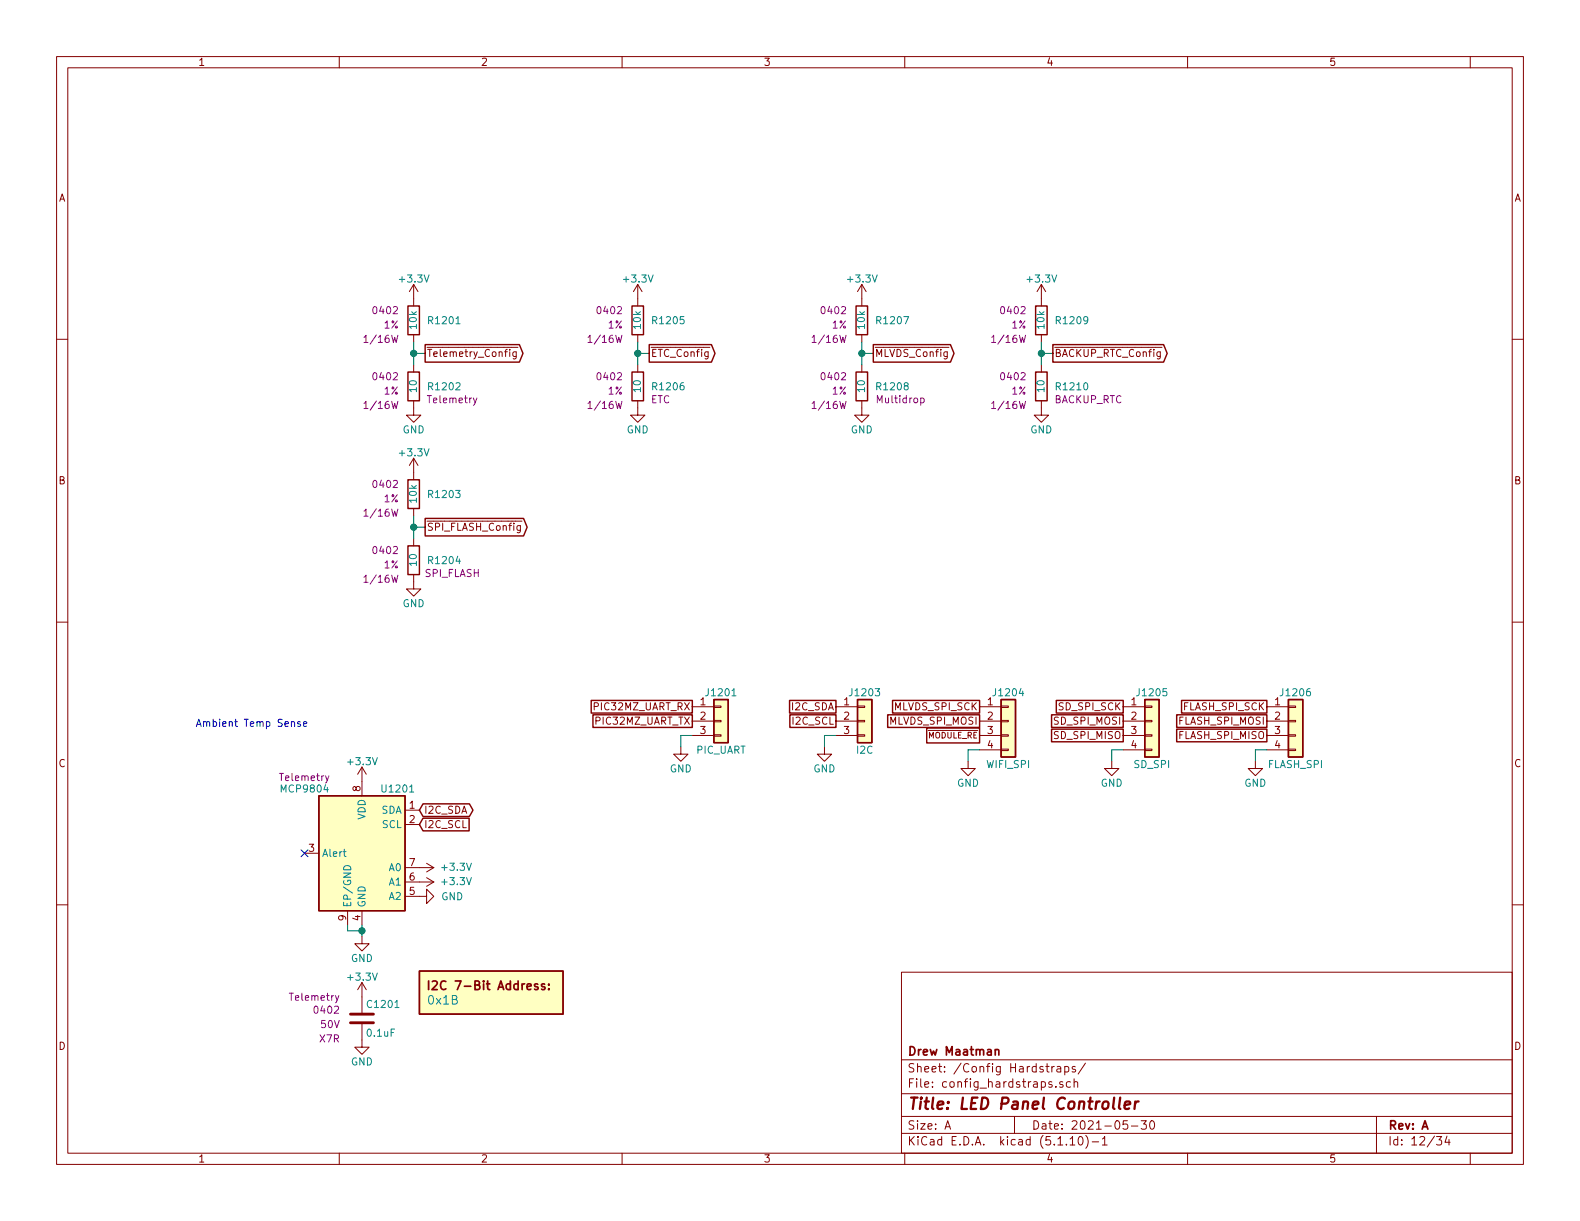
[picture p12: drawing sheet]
<svg xmlns="http://www.w3.org/2000/svg" width="279mm" height="216mm" viewBox="0 0 279 216" stroke-linecap="round" stroke-linejoin="round" font-family="sans-serif">
<g fill="none" stroke="#840000" stroke-width=".18">
<path d="M10 10h259.4v195.9h-259.4zM12 12h255.4v191.9h-255.4zM60 10v2M110 10v2M160 10v2M210 10v2M260 10v2M10 60h2M73.2 50.3v3.8M73.2 59.2v1.3M73.2 50.3l-.8 1.3M73.2 50.3l.7 1.3"/>
<path d="M112.8 50.3v3.8M112.8 59.2v1.3M112.8 50.3l-.8 1.3M112.8 50.3l.7 1.3M152.4 50.3v3.8M152.4 59.2v1.3M152.4 50.3l-.8 1.3M152.4 50.3l.8 1.3M184.1 50.3v3.8M184.1 59.2v1.3M184.1 50.3l-.7 1.3M184.1 50.3l.8 1.3"/>
<path d="M267.4 60h2M73.2 70.9v2.5h1.2l-1.2 1.3-1.3-1.3h1.3M73.2 64.5v1.3M89.8 61.4h1.8M90.1 61.8v.1M90.1 62.2v.8M91.3 62.2l-.1 1.1-.2 .2-.2-.1M91.3 62.3l-.4-.1-.2 .2 .1 .6h.5M112.8 70.9v2.5h1.2l-1.2 1.3-1.3-1.3h1.3M112.8 64.5v1.3M124.4 61.4h1.1M125.2 62.2v1.1l-.2 .2-.3-.1"/>
<path d="M125.2 62.3l-.3-.1-.3 .2 .1 .6h.5M152.4 70.9v2.5h1.3l-1.3 1.3-1.3-1.3h1.3M152.4 64.5v1.3M166.7 61.4h1.1M167.5 62.2v1.1l-.2 .2-.3-.1M167.5 62.3l-.3-.1-.3 .2 .1 .6h.5M184.1 70.9v2.5h1.3l-1.3 1.3-1.2-1.3h1.2M184.1 64.5v1.3M204.3 61.4h1.2M205.2 62.2l-.1 1.1-.1 .2-.4-.1M205.2 62.3l-.4-.1-.2 .2 .1 .6h.5M73.2 81v3.8"/>
<path d="M73.2 89.9v1.3M73.2 95.3v1.2M73.2 81l-.8 1.3M73.2 81l.7 1.3M91.2 92.2h1.1M92 92.9v1.1l-.2 .2-.3-.1M92 93l-.4-.1-.2 .3 .1 .5h.5M10 110h2M73.2 101.6v2.5h1.2l-1.2 1.3-1.3-1.3h1.3M267.4 110h2M64 135.6v5.1M64 135.6l.8 1.3"/>
<path d="M64 135.6l-.8 1.3M120.4 132.1v1.3h1.3l-1.3 1.2-1.3-1.2h1.3M122.4 125h3.8M122.4 127.5h3.8M122.4 130h3.8M126.2 129.9h1.3v.3h-1.3zM126.2 124.8h1.3v.3h-1.3zM126.2 127.4h1.3v.2h-1.3zM145.8 132.1v1.3h1.3l-1.3 1.2-1.3-1.2h1.3M147.8 125h3.8M147.8 127.5h3.8M147.8 130h3.8"/>
<path d="M151.6 129.9h1.3v.3h-1.3zM151.6 124.8h1.3v.3h-1.3zM151.6 127.4h1.3v.2h-1.3zM171.2 134.6v1.3h1.3l-1.3 1.3-1.3-1.3h1.3M173.2 125h3.8M173.2 127.5h3.8M173.2 130h3.8M173.2 132.6h3.8M177 132.5h1.3v.2h-1.3zM177 129.9h1.3v.3h-1.3zM177 124.8h1.3v.3h-1.3zM177 127.4h1.3v.2h-1.3z"/>
<path d="M196.6 134.6v1.3h1.3l-1.3 1.3-1.3-1.3h1.3M198.6 125h3.8M198.6 127.5h3.8M198.6 130h3.8M198.6 132.6h3.8M202.4 132.5h1.3v.2h-1.3zM202.4 129.9h1.3v.3h-1.3zM202.4 124.8h1.3v.3h-1.3zM202.4 127.4h1.3v.2h-1.3zM222 134.6v1.3h1.3l-1.3 1.3-1.3-1.3h1.3M224 125h3.8M224 127.5h3.8"/>
<path d="M224 130h3.8M224 132.6h3.8M227.8 132.5h1.3v.2h-1.3zM227.8 129.9h1.3v.3h-1.3zM227.8 124.8h1.3v.3h-1.3zM227.8 127.4h1.3v.2h-1.3zM10 160h2M53.8 150.9h2.6M71.6 158.5h3.8v1.3l1.3-1.3-1.3-1.3v1.3M71.6 156h5.1M71.6 153.4h5.1M71.6 143.3h2.6"/>
<path d="M71.6 145.8h2.6M75.4 155.2l1.3 .8M75.4 152.7l1.3 .7M76.7 156l-1.3 .7M76.7 153.4l-1.3 .8M267.4 160h2M61.5 161v2.6M64 165.6v1.3h-1.3l1.3 1.2 1.3-1.2h-1.3M64 161v2.6M64 173.7v5.4M64 173.7l-.8 1.3M64 173.7l.8 1.3"/>
<path d="M159.4 171.9h108v32h-108zM64 181.1v4.1h1.3l-1.3 1.2-1.3-1.2h1.3M159.4 197.4h108M159.4 193.4h108M159.4 187.4h108M167.1 199.7l.5-1.5 .5 1.5M167.2 199.2h.8M179.4 197.4v3M186 191.3h-.4l-.2 .2 .1 .2 .5 .1v.4h-.6M186 188.6v1M186.4 188.6l-.4 .2M186.7 192.1v.2"/>
<path d="M186.9 188.6h.6l.1 1M187.6 188.9l-.5 .1a.29 .29 0 0 0-.2 .3 .29 .29 0 0 0 .2 .3l.5-.1M187.9 191.3h-.3l-.2 .2 .1 .2 .4 .1v.4h-.5M188.3 188.6h.4l.3 .2v.6l-.3 .2-.4-.1M188.3 188.6v1.5M189.3 191.3h-.4l-.3 .2v.6l.3 .2 .4-.1M189.9 191.4l.2-.1h.4l.1 1M189.9 190.8v1.5M190.1 188.6h-.3l-.2 .2 .1 .2 .4 .1v.4h-.5M191.9 188l-1.2 1.9M199.4 198.2h-.7l-.1 .7 .2-.1h.5l.1 .2v.5l-.2 .2-.6-.2M200.1 199.1h1.1"/>
<path d="M201.8 198.2h.9l-.5 .6 .5 .1v.6l-.3 .2-.6-.2M203.5 198.2h.2a.8 .8 0 0 1 .5 .7 .8 .8 0 0 1-.5 .8 1 1 0 0 1-.2-1.5zM243.4 197.4v6.5M60 203.9v2M110 203.9v2M159.4 200.4h108M160 203.9v2M189.2 201.4l.5-.4v1.5M189.2 202.5h.9M190.9 201h.1a.8 .8 0 0 1 .5 .7 .8 .8 0 0 1-.5 .8 1 1 0 0 1-.1-1.5zM192 200.8a1.71 1.71 0 0 1 0 2.2M193.1 201.9h1.2"/>
<path d="M194.9 201.4l.5-.4v1.5M194.9 202.5h.9M210 203.9v2M254 201h.9l-.4 .5 .4 .2v.6l-.2 .2-.7-.2M255.9 200.9l-.4 1.1h.9M256.2 201.5v1M260 203.9v2"/>
</g>
<path d="M197 194.1l-.2 1.7 .3 .3M198.1 194.1l-.2 1.7 .2 .3M198.9 195.4l.9-.2v-.4h-.8l-.2 1 .3 .3 .6-.1M200.8 194.8l-.2 1.3M201.3 194.8a.5 .5 0 0 0-.6 .3" fill="none" stroke="#840000" stroke-width=".41"/>
<path d="M75.8 173.5v1.5M76.5 173.6l.5-.1 .2 .1 .1 .3-.9 1.1h.9M96.3 174h-.3l-.2 .2v.2l.5 .1v.4h-.5M97.1 174.8v.2M97.1 174v.2M176 185.7l.2-.1h.4v1M176 185.6v1" fill="none" stroke="#840000" stroke-width=".3"/>
<g fill="#ffffc2" stroke="#ffffc2" stroke-width=".18">
<path d="M227.8 123.7h2.6v10.2h-2.6z"/>
<path d="M126.2 123.7h2.6v7.6h-2.6z"/>
<path d="M74.2 171.7h25.4v7.6h-25.4z"/>
<path d="M56.4 140.7h15.2v20.3h-15.2z"/>
<path d="M202.4 123.7h2.6v10.2h-2.6z"/>
<path d="M177 123.7h2.6v10.2h-2.6z"/>
<path d="M151.6 123.7h2.6v7.6h-2.6z"/>
</g>
<g fill="none" stroke="#840000" stroke-width=".25">
<path d="M72.1 54.1h2.1v5.1h-2.1zM111.8 54.1h2v5.1h-2zM151.4 54.1h2v5.1h-2zM183.1 54.1h2.1v5.1h-2.1zM72.1 65.8h2.1v5.1h-2.1zM75.2 60.9h16.6l.7 1.6-.7 1.5h-16.6zM111.8 65.8h2v5.1h-2zM114.8 60.9h11l.6 1.6-.6 1.5h-11zM151.4 65.8h2v5.1h-2zM154.4 60.9h13.7l.6 1.6-.6 1.5h-13.7zM183.1 65.8h2.1v5.1h-2.1zM186.2 60.9h19.6l.6 1.6-.6 1.5h-19.6z"/>
<path d="M72.1 84.8h2.1v5.1h-2.1zM72.1 96.5h2.1v5.1h-2.1zM75.2 91.7h17.4l.6 1.5-.6 1.6h-17.4zM104.5 123.9h17.9v2.2h-17.9zM104.9 126.4h17.5v2.2h-17.5zM126.2 123.7h2.6v7.6h-2.6zM139.6 123.9h8.2v2.2h-8.2zM139.7 126.4h8.1v2.2h-8.1zM151.6 123.7h2.6v7.6h-2.6zM157 126.4h16.2v2.2h-16.2zM157.8 123.9h15.4v2.2h-15.4zM163.9 128.7h9.3v2.7h-9.3z"/>
<path d="M177 123.7h2.6v10.2h-2.6zM186 126.4h12.6v2.2h-12.6zM186 128.9h12.6v2.3h-12.6zM186.8 123.9h11.8v2.2h-11.8zM202.4 123.7h2.6v10.2h-2.6zM208.1 126.4h15.9v2.2h-15.9zM208.1 128.9h15.9v2.3h-15.9zM208.9 123.9h15.1v2.2h-15.1zM227.8 123.7h2.6v10.2h-2.6zM56.4 140.7h15.2v20.3h-15.2zM74.8 144.7h8.2v2.2h-8.2l-.6-1.1zM74.8 142.1h8.2l.6 1.2-.6 1.1h-8.2l-.6-1.1z"/>
<path d="M74.2 171.7h25.4v7.6h-25.4z"/>
</g>
<path d="M129.4 123h.7M60.7 150.6h.5M60.9 150.2v1.1l.3 .1M60.9 153.2a.66 .66 0 0 1 .8-.1 .66 .66 0 0 1 .3 .7h-1.2z" fill="none" stroke="#008484" stroke-width=".18"/>
<path d="M62 179.3h4M62 180.8h4" fill="none" stroke="#840000" stroke-width=".51"/>
<path d="M84.3 70.4l-.4 1.1-.2 .2M162.8 70.4h.4l.2 .2-.1 .6h-.5M58.2 137.2l-.5 1.1-.1 .2M59.9 176l-.4 1.2-.2 .1" fill="none" stroke="#840084" stroke-width=".18"/>
<g fill="none" stroke="#008400" stroke-width=".18">
<path d="M73.2 60.5v4M73.2 62.5h2M112.8 62.5h2M112.8 60.5v4M152.4 62.5h2M152.4 60.5v4M184.1 62.5h2.1M184.1 60.5v4M73.2 91.2v4.1M73.2 93.2h2M122.4 130h-2v2.1M147.8 130h-2v2.1"/>
<path d="M173.2 132.6h-2v2M198.6 132.6h-2v2M224 132.6h-2v2M61.5 163.6v1h2.5M64 163.6v2"/>
</g>
<path d="M53.1 127.7l-.3-.1-.2 .2 .1 .2 .4 .1v.3h-.5M53.7 128l.6-.1-.1-.2-.4-.1-.1 .2v.6h.5" fill="none" stroke="#0000c2" stroke-width=".18"/>
<g fill="#008400" stroke="#008400" stroke-width=".25">
<circle cx="112.8" cy="62.5" r=".51"/>
<circle cx="73.2" cy="93.2" r=".51"/>
<circle cx="152.4" cy="62.5" r=".51"/>
<circle cx="73.2" cy="62.5" r=".51"/>
<circle cx="64" cy="164.6" r=".51"/>
<circle cx="184.2" cy="62.5" r=".51"/>
</g>
<path d="M53.2 150.3l1.3 1.2M54.5 150.3l-1.3 1.2" fill="none" stroke="#000084" stroke-width=".18"/>
<text font-size="2.8" fill="#840000" x="160.4" y="196.2">Title: LED Panel Controller</text>
<text font-size="2.1" fill="#008484" x="75.8" y="177.6">0x1B</text>
<g font-size="2.1" fill="#840000">
<text x="77.2" y="175.1">I2C 7-Bit Address:</text>
<text x="160.4" y="189.6">Sheet: /Config Hardstraps/</text>
<text x="160.4" y="186.6">Drew Maatman</text>
<text x="160.4" y="192.3">File: config_hardstraps.sch</text>
<text x="160.4" y="202.5">KiCad E.D.A. kicad (5.1.10)-1</text>
<text x="160.4" y="199.7">Size: A</text>
<text x="182.4" y="199.7">Date: 2021-05-30</text>
<text x="245.4" y="199.7">Rev: A</text>
<text x="245.4" y="202.5">Id: 12/34</text>
</g>
<g font-size="1.8" fill="#840000">
<text x="35" y="11.6">1</text>
<text x="85" y="11.6">2</text>
<text x="135" y="11.6">3</text>
<text x="185" y="11.6">4</text>
<text x="235" y="11.6">5</text>
<text x="10.4" y="35.6">A</text>
<text x="267.8" y="35.6">A</text>
<text x="75.4" y="63.1">Telemetry_Config</text>
<text x="115.1" y="63.1">ETC_Config</text>
<text x="154.7" y="63.1">MLVDS_Config</text>
<text x="186.4" y="63.1">BACKUP_RTC_Config</text>
<text x="10.4" y="85.6">B</text>
<text x="267.8" y="85.6">B</text>
<text x="75.4" y="93.9">SPI_FLASH_Config</text>
<text x="105.4" y="125.6">PIC32MZ_UART_RX</text>
<text x="123.9" y="124.7">1</text>
<text x="140.1" y="125.6">I2C_SDA</text>
<text x="149.3" y="124.7">1</text>
<text x="158.2" y="125.6">MLVDS_SPI_SCK</text>
<text x="174.7" y="124.7">1</text>
<text x="187.4" y="125.6">SD_SPI_SCK</text>
<text x="200.1" y="124.7">1</text>
<text x="209.3" y="125.6">FLASH_SPI_SCK</text>
<text x="225.5" y="124.7">1</text>
<text x="105.6" y="128.1">PIC32MZ_UART_TX</text>
<text x="123.9" y="127.3">2</text>
<text x="123.9" y="129.8">3</text>
<text x="140.3" y="128.1">I2C_SCL</text>
<text x="149.3" y="127.3">2</text>
<text x="149.3" y="129.8">3</text>
<text x="157.5" y="128.1">MLVDS_SPI_MOSI</text>
<text x="174.7" y="127.3">2</text>
<text x="174.7" y="129.8">3</text>
<text x="186.6" y="128.1">SD_SPI_MOSI</text>
<text x="186.6" y="130.7">SD_SPI_MISO</text>
<text x="200.1" y="127.3">2</text>
<text x="200.1" y="129.8">3</text>
<text x="208.5" y="128.1">FLASH_SPI_MOSI</text>
<text x="208.5" y="130.7">FLASH_SPI_MISO</text>
<text x="225.5" y="127.3">2</text>
<text x="225.5" y="129.8">3</text>
<text x="10.4" y="135.6">C</text>
<text x="174.7" y="132.3">4</text>
<text x="200.1" y="132.3">4</text>
<text x="225.5" y="132.3">4</text>
<text x="267.8" y="135.6">C</text>
<text x="63.8" y="139.9" transform="rotate(-90 63.8 139.9)">8</text>
<text x="72.4" y="143">1</text>
<text x="75" y="143.9">I2C_SDA</text>
<text x="72.4" y="145.5">2</text>
<text x="75" y="146.4">I2C_SCL</text>
<text x="54.6" y="150.6">3</text>
<text x="72.4" y="155.7">6</text>
<text x="72.4" y="153.2">7</text>
<text x="72.4" y="158.2">5</text>
<text x="61.2" y="162.8" transform="rotate(-90 61.2 162.8)">9</text>
<text x="63.8" y="162.8" transform="rotate(-90 63.8 162.8)">4</text>
<text x="10.4" y="185.6">D</text>
<text x="267.8" y="185.6">D</text>
<text x="35" y="205.5">1</text>
<text x="85" y="205.5">2</text>
<text x="135" y="205.5">3</text>
<text x="185" y="205.5">4</text>
<text x="235" y="205.5">5</text>
</g>
<g font-size="1.8" fill="#008484">
<text x="70.8" y="50">+3.3V</text>
<text x="110.4" y="50">+3.3V</text>
<text x="150.1" y="50">+3.3V</text>
<text x="181.8" y="50">+3.3V</text>
<text x="73.7" y="58.1" transform="rotate(-90 73.7 58.1)">10k</text>
<text x="76" y="57.3">R1201</text>
<text x="113.3" y="58.1" transform="rotate(-90 113.3 58.1)">10k</text>
<text x="115.6" y="57.3">R1205</text>
<text x="153" y="58.1" transform="rotate(-90 153 58.1)">10k</text>
<text x="155.2" y="57.3">R1207</text>
<text x="184.7" y="58.1" transform="rotate(-90 184.7 58.1)">10k</text>
<text x="187" y="57.3">R1209</text>
<text x="73.7" y="69.3" transform="rotate(-90 73.7 69.3)">10</text>
<text x="76" y="69">R1202</text>
<text x="113.3" y="69.3" transform="rotate(-90 113.3 69.3)">10</text>
<text x="115.6" y="69">R1206</text>
<text x="153" y="69.3" transform="rotate(-90 153 69.3)">10</text>
<text x="155.2" y="69">R1208</text>
<text x="184.7" y="69.3" transform="rotate(-90 184.7 69.3)">10</text>
<text x="187" y="69">R1210</text>
<text x="71.2" y="76.6">GND</text>
<text x="110.8" y="76.6">GND</text>
<text x="150.4" y="76.6">GND</text>
<text x="182.2" y="76.6">GND</text>
<text x="70.8" y="80.7">+3.3V</text>
<text x="73.7" y="88.8" transform="rotate(-90 73.7 88.8)">10k</text>
<text x="76" y="88.1">R1203</text>
<text x="73.7" y="100" transform="rotate(-90 73.7 100)">10</text>
<text x="76" y="99.7">R1204</text>
<text x="71.2" y="107.4">GND</text>
<text x="125" y="123.1">J1201</text>
<text x="150.4" y="123.1">J1203</text>
<text x="175.8" y="123.1">J1204</text>
<text x="201.2" y="123.1">J1205</text>
<text x="226.6" y="123.1">J1206</text>
<text x="61.7" y="135.3">+3.3V</text>
<text x="118.4" y="136.6">GND</text>
<text x="123.1" y="133.3">PIC_UART</text>
<text x="143.8" y="136.6">GND</text>
<text x="151.5" y="133.3">I2C</text>
<text x="174.5" y="135.8">WIFI_SPI</text>
<text x="200.6" y="135.8">SD_SPI</text>
<text x="224.3" y="135.8">FLASH_SPI</text>
<text x="49.9" y="140.1">MCP9804</text>
<text x="67.4" y="143.9">SDA</text>
<text x="67.7" y="140.1">U1201</text>
<text x="169.2" y="139.1">GND</text>
<text x="194.6" y="139.1">GND</text>
<text x="220" y="139.1">GND</text>
<text x="64.6" y="145" transform="rotate(-90 64.6 145)">VDD</text>
<text x="67.6" y="146.4">SCL</text>
<text x="56.9" y="151.5">Alert</text>
<text x="68.9" y="154.1">A0</text>
<text x="78.3" y="154">+3.3V</text>
<text x="62.1" y="160.5" transform="rotate(-90 62.1 160.5)">EP/GND</text>
<text x="64.6" y="160.5" transform="rotate(-90 64.6 160.5)">GND</text>
<text x="68.9" y="159.1">A2</text>
<text x="68.9" y="156.6">A1</text>
<text x="78" y="159.2">GND</text>
<text x="78.3" y="156.5">+3.3V</text>
<text x="61.7" y="173.4">+3.3V</text>
<text x="62.1" y="170.1">GND</text>
<text x="65.2" y="178.2">C1201</text>
<text x="65" y="183.3">0.1uF</text>
<text x="62.1" y="188.4">GND</text>
</g>
<g font-size="1.8" fill="#840084">
<text x="66.2" y="55.5">0402</text>
<text x="67.9" y="58.1">1%</text>
<text x="105.8" y="55.5">0402</text>
<text x="107.5" y="58.1">1%</text>
<text x="145.4" y="55.5">0402</text>
<text x="147.2" y="58.1">1%</text>
<text x="177.2" y="55.5">0402</text>
<text x="178.9" y="58.1">1%</text>
<text x="64.8" y="60.6">1/16W</text>
<text x="104.4" y="60.6">1/16W</text>
<text x="144" y="60.6">1/16W</text>
<text x="175.8" y="60.6">1/16W</text>
<text x="66.2" y="67.2">0402</text>
<text x="67.9" y="69.8">1%</text>
<text x="75.8" y="71.3">Telemetry</text>
<text x="105.8" y="67.2">0402</text>
<text x="107.5" y="69.8">1%</text>
<text x="115.1" y="71.3">ETC</text>
<text x="145.4" y="67.2">0402</text>
<text x="147.2" y="69.8">1%</text>
<text x="155.2" y="71.3">Multidrop</text>
<text x="177.2" y="67.2">0402</text>
<text x="178.9" y="69.8">1%</text>
<text x="186.4" y="71.3">BACKUP_RTC</text>
<text x="64.8" y="72.3">1/16W</text>
<text x="104.4" y="72.3">1/16W</text>
<text x="144" y="72.3">1/16W</text>
<text x="175.8" y="72.3">1/16W</text>
<text x="66.2" y="86.3">0402</text>
<text x="67.9" y="88.8">1%</text>
<text x="64.8" y="91.4">1/16W</text>
<text x="66.2" y="98">0402</text>
<text x="67.9" y="100.5">1%</text>
<text x="64.8" y="103">1/16W</text>
<text x="75.2" y="102">SPI_FLASH</text>
<text x="49.7" y="138.1">Telemetry</text>
<text x="51.4" y="177">Telemetry</text>
<text x="55.8" y="179.2">0402</text>
<text x="56.6" y="184.3">X7R</text>
<text x="56.8" y="181.8">50V</text>
</g>
<text font-size="1.8" fill="#0000c2" x="34.5" y="128.5">Ambient Temp Sense</text>
<text font-size="1.4" fill="#840000" x="164.1" y="130.6">MODULE_RE</text>
</svg>
